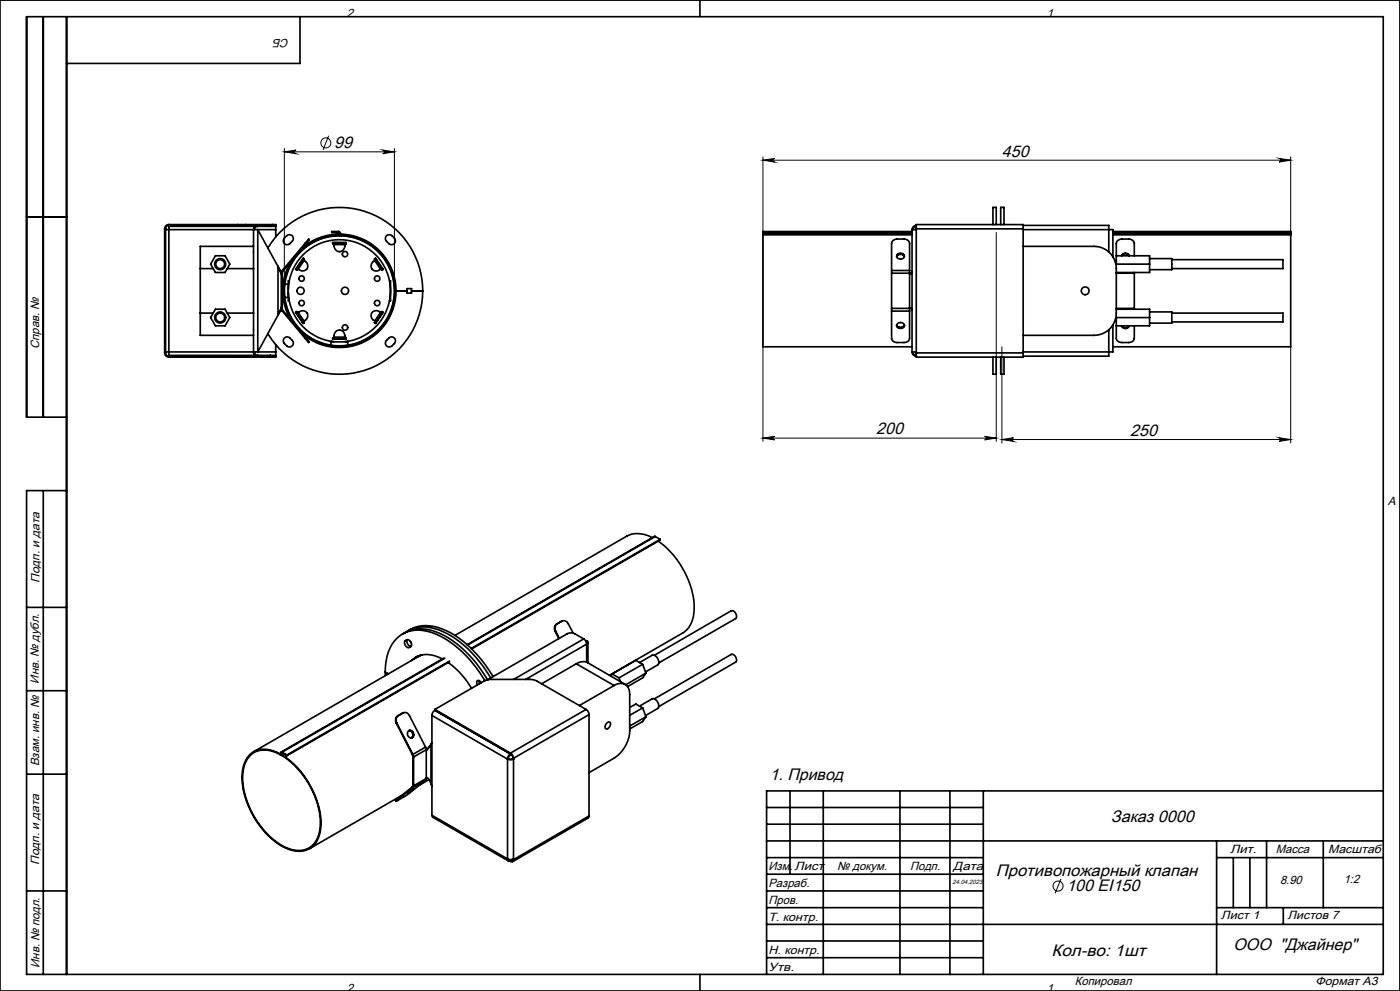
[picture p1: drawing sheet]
<svg xmlns="http://www.w3.org/2000/svg" width="420mm" height="297mm" viewBox="0 0 420 297" stroke-linecap="round" stroke-linejoin="round" font-family="sans-serif">
<g fill="none" stroke="#000" stroke-width=".3">
<path d="M85.3 45.5l3.5-.5a.55 .55 0 0 0-.5 .5 .55 .55 0 0 0 .5 .6zM85.3 44.5v42.6M85.3 45.5h33M98.6 40.7l-1.7 4.3M114.8 45l3.5 .5-3.5 .6a.55 .55 0 0 0 .5-.6 .55 .55 0 0 0-.5-.5zM118.3 44.5v42.6M228.9 48l3.5-.5a.55 .55 0 0 0-.5 .5 .55 .55 0 0 0 .5 .6zM228.9 47v85.3M228.9 48h158.3M383.7 47.5l3.5 .5-3.5 .6a.55 .55 0 0 0 .5-.6 .55 .55 0 0 0-.5-.5zM387.2 47v23.4M298.9 69.7v62.6"/>
<path d="M300.6 103.9v28.8M387.2 103.9v28.8M228.9 131.3h70M228.9 131.3l3.5-.5a.53 .53 0 0 0-.5 .5 .53 .53 0 0 0 .5 .5zM295.4 130.8l3.5 .5-3.5 .5a.53 .53 0 0 0 .5-.5 .53 .53 0 0 0-.5-.5zM300.6 131.7h86.6M300.6 131.7l3.5-.5a.55 .55 0 0 0-.6 .5 .55 .55 0 0 0 .6 .6zM383.7 131.2l3.5 .5-3.5 .6a.55 .55 0 0 0 .5-.6 .55 .55 0 0 0-.5-.5zM318.3 263.4l-1.8 4.3"/>
<circle cx="97.8" cy="42.8" r="1.51"/>
<circle cx="317.4" cy="265.6" r="1.51"/>
</g>
<circle cx="101.8" cy="87.2" r="16.5" fill="none" stroke="#000" stroke-width=".35"/>
<g fill="none" stroke="#000" stroke-width=".5">
<path d="M0 0h420v297h-420zM13 5v120M20 5v287M90 5v14h-70M210 0v5M8 65h12M49.4 68.6h.3M49.4 68.6v37.2M49.7 68.8h1M49.7 68.6v37.2M50.7 67.3a1.26 1.26 0 0 0-1.3 1.3M50.7 67.8v1"/>
<path d="M50.7 67.3v.5M50.7 68.8v36.7M50.7 67.3h20.6M50.7 67.8h25.9M50.7 68.8h25.4M64.6 76.7h2.9l1.4 2.5-1.4 2.5h-2.9l-1.4-2.5zM71.3 67.3h2.4M71.3 67.6h2.4M71.3 67.6h-20.6a.97 .97 0 0 0-1 1M71.3 67.3v.3M73.7 67.3v.3M73.7 67.3h8"/>
<path d="M73.7 67.6h7.4M76.1 73.8h-16v6.7M76.1 68.8v11.7M76.1 68.8h1.2M77.3 67.8v-.2a1.33 1.33 0 0 0-1.2 1.2M77.3 67.8a.96 .96 0 0 0-1 1M77.3 67.8h3.8M77.3 68.8v36.7M77.3 68.8l6.1 11.1M77.3 68.8h5.4M80.4 74.3a25 25 0 0 1 28.1-11.2 25 25 0 0 1 18.3 24.1M81.1 67.8h1.6"/>
<path d="M81.1 67.6h1.6M81.1 67.6v.2M81.7 67.3h1v.5M81.7 67.3v.3M82.7 67.8v1M82.7 68.8v2.2M83.4 79.9l1 2.3M83.4 79.9l1 1.8M83.4 79.9v14.6M85.3 71.4l.7-.7a1.17 1.17 0 0 1 1.7-.1 1.17 1.17 0 0 1 0 1.7 1.73 1.73 0 0 1-1.9 1 1.17 1.17 0 0 1-.5-1.9zM87.2 78.5l-.2 .4a17.4 17.4 0 0 0-2.2 8.3M87.8 77.9h.1"/>
<path d="M90.8 77.8l.4 .3M90.8 77.8l-1.8 2.6M90.9 77.6l-.1 .2M90.9 77.6l.2 .2M91.1 77.8l-.1 .1M91.1 77.5l-.2 .1M91.2 78.1a1.64 1.64 0 0 1 .9 2.5 1.64 1.64 0 0 1-2.6 0M91.2 78.1l-1.7 2.5M91.3 77.6l-.2 .2M91.3 77.6l-.2 .4M91.3 77.6l-.4-.2-2.2 3.3 .3 .3M91.5 73l1.1-1.4 .2 .3-1.1 1.2"/>
<path d="M91.5 73l.2 .1M91.5 73l-6.8 8.1M91.7 73.1l-6.8 8.1M100.1 72.8v.2M100.1 72.8h-.3M100.1 73h.1M100.1 73l-.3 .1M100.2 73.3a1.67 1.67 0 0 0 1.6 2.1 1.67 1.67 0 0 0 1.6-2.1M100.2 72.7v.6M100.2 72.7l-.1 .1M100.2 73.3h3.2M100.2 72.7l3.2 .1"/>
<path d="M100.2 73.1h-.4v-.4h4v.4h-.4M101.6 69.4l.5 .5M101.6 69.7l.2 .2M101.6 69.4v.3M101.6 69.4h-2.1v.3h2.1M101.8 70.1l.2 .4 .4 .2M101.8 70.2a17 17 0 0 0-11 4M101.8 69.9h.3M101.8 70.1h.3M101.8 69.9v.2M102.1 70.1l.3 .3M102.1 70.2a17 17 0 0 1 16.7 17"/>
<path d="M102.1 69.9v.2M102.4 70.4a16.8 16.8 0 0 1 13.8 25.2 16.8 16.8 0 0 1-28.7 .5 16.8 16.8 0 0 1 12.9-25.7h1.4v.3a16.5 16.5 0 0 0-14.5 24.2 16.5 16.5 0 0 0 28.2 1.5 16.5 16.5 0 0 0-11.7-25.6l-1.4-.1M102.4 70.4v.3M103.4 72.8v.5M103.4 72.8h.2M103.4 73h.1M103.5 73l.3 .1M103.6 72.8l-.1 .2M103.6 72.8h.2M112.3 77.6l.4-.2 2.2 3.3-.3 .3M112.3 77.6l.3 .4M112.4 77.6l.2 .3"/>
<path d="M112.4 78.1a1.62 1.62 0 0 0-.9 2.5 1.62 1.62 0 0 0 2.7 .1M112.4 78.1l1.8 2.6M112.6 77.9l.1 .1M112.6 77.5l.2 .2M112.8 77.7l.1 .1M112.8 77.7l-.2 .2M112.9 77.8l-.5 .3M112.9 77.8l1.7 2.6M115.8 70.8a1.25 1.25 0 0 1 1.8-.1 1.78 1.78 0 0 1 1 1.8 1.17 1.17 0 0 1-1.9 .5 1.75 1.75 0 0 1-1.1-1.8zM228.9 70.4v33.5h44.7M228.9 69.7v.2M228.9 70.1v.3"/>
<path d="M228.9 69.9h44.7M228.9 70.1h44.7M228.9 69.7h44.7M228.9 70.4h44.7M228.9 69.9v.2M269.3 76.2a1.11 1.11 0 0 1 1.4-.3 1.11 1.11 0 0 1 .4 1.4 1.08 1.08 0 0 1-1.4 .3 1.08 1.08 0 0 1-.4-1.4zM271.3 76.8a1.21 1.21 0 0 0-1.2-.7 1.21 1.21 0 0 0-1.1 .8 1.28 1.28 0 0 1 1.1-.7 1.28 1.28 0 0 1 1.2 .7M271.3 76.8a1.24 1.24 0 0 0-1.2-.8 1.24 1.24 0 0 0-1.1 .9M273.6 68.8h1.3M273.6 69.4h-44.7v.3M273.6 68.8v36.7M274.9 68.6v-1.3h32.1v1.3"/>
<path d="M274.9 67.8a.96 .96 0 0 0-1 1M274.9 67.6a1.33 1.33 0 0 0-1.3 1.2M274.9 68.6h32.1M274.9 68.6v37.2M297.9 67.3v-5.1h1v5.1M300.2 67.3v-5.1h1v5.1M307 73.8h21.2a6.6 6.6 0 0 1 6.7 6.7v13.3a6.6 6.6 0 0 1-6.7 6.7h-21.2M307 67.6h25.6v1.2M307 68.8h25.6M307 68.6v37.2M332.6 68.8h1.3v8.2M332.6 68.8v6.7"/>
<path d="M333.9 69.9h53.3M333.9 70.1h53.3M333.9 69.4h53.3v.3M333.9 69.7h53.3M333.9 70.4h53.3M334.9 76.7h10v5h-10M336.4 76.7a1.26 1.26 0 0 1 1.2-.8 1.26 1.26 0 0 1 1.2 .8 1.35 1.35 0 0 0-2.3 0M340.3 76.7v-3.7a1.54 1.54 0 0 0-1.7-1.4h-2a1.54 1.54 0 0 0-1.7 1.4v6.2h10M344.9 77.5h6.6v3.3h-6.6M351.5 77.8h33.4v2.7h-33.4M387.2 70.4v33.5h-53.3M387.2 69.7v.2"/>
<path d="M387.2 70.1v.3M387.2 69.9v.2M60.1 93.8v6.7h16M60.1 93.8h3.9M60.1 80.5h3.9M60.1 80.5v13.3M64.6 92.7h2.9l1.4 2.5-1.4 2.4h-2.9l-1.4-2.4zM68.2 93.8h7.9M68.2 80.5h7.9M76.1 93.8v11.7M76.1 80.5v13.3M83.4 94.5l-6.1 11"/>
<path d="M84.4 92.4l.3 .8M84.4 92.2l-1 2.3M84.4 81.9h.3M84.4 92.4h.3M84.4 81.9v10.5M84.4 92.6l-1 1.9M84.7 92.4l.2 .7M84.7 87.2h.1M84.7 81.9v10.5M84.7 81.1l-.3 .8M84.7 93.2l6.8 8.2M84.7 81.1l.2 .1"/>
<path d="M84.8 87.2a17.3 17.3 0 0 0 2.4 8.6M84.9 81.2l-.2 .7M84.9 93.1l6.8 8.1M84.9 93.1l-.2 .1M84.9 89.1h.3M84.9 85.2h.3M85.4 89.1h1.1M85.4 85.2h1.1M86.5 87.7v2.5h.3M86.8 84.2h-.3v2.4M88.8 93.5l.1 .2M88.9 93.7l.1 .3"/>
<path d="M88.9 80.6l.2 .1M88.9 80.6l-.1 .2M89 80.4l.5 .2M89 80.4l-.1 .2M89 94l1.8 2.6M89 93.4l.1 .2M89 93.4l-.3 .2 2.2 3.3 .4-.2M89 93.4l.3 .4M89.1 93.6l.2 .2M89.1 80.7l-.1 .3M89.1 93.6l-.2 .1M89.3 98.3h.1"/>
<path d="M89.3 80.5l-.2 .2M89.3 80.5l-.3 .5M89.5 93.7a1.64 1.64 0 0 1 2.6 0 1.64 1.64 0 0 1-.9 2.5M89.5 93.7l-.5 .3M89.5 93.7l1.7 2.5M90.8 96.6l.1 .1M90.9 96.7l.2 .2M91 96.4l.1 .1M91.1 96.5l-.2 .2M91.1 96.5l.2 .2M91.1 96.3l.2 .4M91.2 96.2l-.4 .4"/>
<path d="M104.3 98v.3M112.4 96.2l.5 .3M112.6 96.4l-.2 .3M112.6 96.4l.2 .2M112.6 96.3l-.3 .4M112.7 96.4h-.1M112.8 96.6l-.2 .3M112.9 96.5l-.1 .1M114.2 93.6a1.62 1.62 0 0 0-2.7 .1 1.62 1.62 0 0 0 .9 2.5M114.2 93.6l.4 .3M114.2 93.6l-1.8 2.6M114.3 80.6l.3 .4"/>
<path d="M114.4 80.5l.1 .2M114.5 93.6l-.1 .2M114.5 80.7l.1 .3M114.5 93.6l.3 .1M114.6 93.4l-.1 .2M114.6 93.4l-.3 .3M114.6 93.4l.3 .2-2.2 3.3-.4-.2M114.6 80.4l-.4 .3M114.6 80.4l.2 .2M114.6 93.9l-1.7 2.6M114.8 93.7l-.2 .2M114.8 80.6l-.3 .1"/>
<path d="M114.8 80.6v.2M114.8 93.5v.2M116.8 84.2h.4v6h-.4M118.8 87.2a17 17 0 0 1-9.9 15.4 17 17 0 0 1-18.1-2.5M118.8 87.2h3.3M122.1 86.5h1.4v1.3h-1.4zM123.5 87.2h3.3M126.8 87.2a25 25 0 0 1-18.3 24 25 25 0 0 1-28.1-11.2M267.5 81.1v.8M267.5 92.4v.8M267.5 81.1v-8.1a1.54 1.54 0 0 1 1.6-1.4h2.1a1.54 1.54 0 0 1 1.7 1.4v8.1M267.5 93.2v8.2a1.48 1.48 0 0 0 1.6 1.3h2.1a1.48 1.48 0 0 0 1.7-1.3v-8.2"/>
<path d="M267.5 81.9h5.4M267.5 92.4h5.4M267.5 81.1h5.4M267.5 81.9v10.5M267.5 93.2h5.4M269 97.5a1.24 1.24 0 0 0 1.2 .8 1.24 1.24 0 0 0 1.1-.8M269.2 97a1.15 1.15 0 0 1 1.3-.3 1.15 1.15 0 0 1 .7 1.2 1.12 1.12 0 0 1-1.4 .6 1.12 1.12 0 0 1-.6-1.5zM271.3 97.4a1.21 1.21 0 0 1-1.1 .9 1.21 1.21 0 0 1-1.2-.9 1.3 1.3 0 0 0 2.3 0M272.9 92.2l.4 .1 .3 .6M272.9 81.1v.8M272.9 92.4v.8M272.9 81.9v10.5"/>
<path d="M273.6 81.4l-.7 .8M332.6 98.8v6.7M333.9 97.3v8.2h-1.3M334.9 92.7h10v4.9h-10M334.9 81.9h5.4M334.9 92.4h5.4M336.4 97.6a1.24 1.24 0 0 0 1.2 .9 1.24 1.24 0 0 0 1.2-.9 1.32 1.32 0 0 1-2.3 0M340.3 81.7v.2M340.3 92.4v.3M340.3 81.9v10.5M344.9 93.5h6.6v3.3h-6.6M344.9 95.2h-10v6.2a1.48 1.48 0 0 0 1.7 1.3h2a1.48 1.48 0 0 0 1.7-1.3v-3.8"/>
<path d="M351.5 93.8h33.4v2.7h-33.4M49.4 105.8a1.33 1.33 0 0 0 1.3 1.2M49.4 105.8h.3M49.7 105.8a.96 .96 0 0 0 1 .9h20.6M49.7 105.5h1M50.7 105.5v1M50.7 106.5v.5M50.7 107h20.6M50.7 106.5h25.9M50.7 105.5h25.4M71.3 107h2.4M71.3 106.7h2.4"/>
<path d="M71.3 106.7v.3M73.7 107h8M73.7 106.7h7.4M73.7 106.7v.3M76.1 105.5h1.2M76.1 105.5a1.26 1.26 0 0 0 1.2 1.2v-.2M76.3 105.5a.97 .97 0 0 0 1 1M77.3 106.5h3.8M77.3 105.5h5.4M81.1 106.5h1.6M81.1 106.7h1.6M81.1 106.5v.2"/>
<path d="M81.7 106.7v.3M82.7 106.5v.5h-1M82.7 105.5v1M82.7 103.3v2.2M85.5 101.2a1.12 1.12 0 0 1 1.5 .1l.7 .7a1.16 1.16 0 0 1 0 1.7 1.16 1.16 0 0 1-1.7-.1 1.73 1.73 0 0 1-1-1.8zM91.7 101.2l1.1 1.3-.2 .2-1.1-1.3M91.7 101.2l-.2 .2M99.3 102.4v1.1M99.3 102.3v.1M99.3 102.4h.8M99.8 101.2l.3 .1M99.8 101.5l.3 .1"/>
<path d="M100.1 101.6h.1M100.1 101.3h.1M100.1 101.3v.3M100.2 101a1.67 1.67 0 0 1 1.6-2.1 1.67 1.67 0 0 1 1.6 2.1M100.2 101v.6M100.2 101h3.2M100.2 101.6h3.2M100.2 101.2h-.4v.4h4v-.4h-.4M101 103.9h.1M102.6 103.9h.1M103.4 101v.6M103.4 101.3h.1"/>
<path d="M103.4 101.6h.2M103.5 101.3l.1 .3M103.6 102.4h.7M103.8 101.2l-.3 .1M103.8 101.5l-.2 .1M104.3 102.4v1.1M104.3 102.3v.1M116 102l.7-.7a1.16 1.16 0 0 1 1.6 0 1.16 1.16 0 0 1 0 1.6 1.75 1.75 0 0 1-1.8 1.1 1.14 1.14 0 0 1-.5-2zM273.6 105.5h1.3M273.6 105.5a1.26 1.26 0 0 0 1.3 1.2M273.9 105.5a.97 .97 0 0 0 1 1M274.9 105.8v1.2h32.1v-1.2"/>
<path d="M274.9 105.8h32.1M297.9 107v5.1h1v-5.1M300.2 107v5.1h1v-5.1M307 105.5h25.6M332.6 105.5v1.2h-25.6M20 125h-12v-120h407v287h-407v-145h12M13 147v145M195.7 161.1a8.3 8.3 0 0 0-7.7-.4l-51.5 29.7M196.6 160.8h-.3l-56.2 32.4M196.6 160.8l1.4 .8M196.6 160.8l-56.3 32.5M197.5 162.2a26.3 26.3 0 0 1 10.7 20.3 8.2 8.2 0 0 1-3.4 7.2l-22 12.7"/>
<path d="M198 161.6v.3l-56.5 32.6M198 161.6l-56.6 32.7M8 182h12M120.8 190a11.1 11.1 0 0 1 11.3-.1 34.1 34.1 0 0 1 14.2 13.8M121.6 192a1.24 1.24 0 0 1 1.5 .1 1.24 1.24 0 0 1 .3 1.5 1.2 1.2 0 0 1-1.7 .1 1.2 1.2 0 0 1-.1-1.7zM121.9 189.4a10.5 10.5 0 0 1 9.9-.6 32.9 32.9 0 0 1 15.4 14.4M122.1 191.7l-.5 .3M122.2 191.7a1.49 1.49 0 0 0 1.1 2M122.4 189.1a11.2 11.2 0 0 1 11.3-.2 33.9 33.9 0 0 1 14.2 13.9M123.1 192.3l.2 .3M125.1 196.7l-.9 .9M125.6 196.5l-.5 .5"/>
<path d="M126 196.4l-.2 .2M126.3 196.3l-.1 .1M126.7 196.2l-50.6 29.1M132.7 197.5a7.4 7.4 0 0 0-9.2 .5M133.1 197.2l-48.8 28.2M133.4 197.3l-48.8 28.1M134.4 198.6a24.1 24.1 0 0 1 7.1 7.7M134.9 198.1l-48.8 28.2M134.9 198.3l-48.8 28.2M166.5 189.2l1.1 2.2M166.7 189.2l1.1 2.1M166.7 189.2h-.2"/>
<path d="M167 187a1.69 1.69 0 0 0-.5 2.2M167.1 187l1.5-.8a1.47 1.47 0 0 1 1.9 .8l1.4 2.8M167.1 187a1.66 1.66 0 0 0-.4 2.2M167.1 187h-.1M168.4 186.2l-1.4 .8M168.6 186.2h-.2M168.7 186.1l-.3 .1M172.9 198.9l.7-.3a3.3 3.3 0 0 1 2.6 0l11.3 6.5M172.9 198.9l11.3 6.6M172.9 198.9l-10.4 6M175.1 191.5l.7 .7 .2 .8M175.1 191.5l-2.6-1.5a2.62 2.62 0 0 0-2.4 0l-23.9 13.8"/>
<path d="M175.1 191.5l-21 12.1M175.8 192.1a.47 .47 0 0 1 .6 .4 .47 .47 0 0 1-.4 .5M175.8 192.1l.3 .3-.1 .4M175.8 192.1v.1M175.8 192.1v.2M176 193l-18.3 10.6M176 193v5.5M176.4 192.5v6.2M191.8 198.6l3.9-2.2a1.93 1.93 0 0 1 1.6 2.9l-3.6 2.1M192.8 199.1l-7.1 4.1M192.8 199.1l1 2.6M192.8 199.1l-2.1-1.2-7 4.1"/>
<path d="M196.3 196.4l23.1-13.3a1.54 1.54 0 0 1 1.3 2.3l-23.1 13.3M8 207h12M115.6 201.5a12.8 12.8 0 0 1 4.9-11.4 11.3 11.3 0 0 1 10.9 .2 33.6 33.6 0 0 1 14.1 13.7M115.6 201.5l.9 .5M115.6 201.5v1M118.9 216.7l4.8 9.5M119 216.7l4.9 9.4M119 216.7h-.1M119.3 214.6l.2-.1a1.66 1.66 0 0 0-.5 2.2M119.3 214.6a1.69 1.69 0 0 0-.4 2.1M120.9 213.7a1.47 1.47 0 0 1 1.9 .8l4.9 9.4M120.9 213.7l-1.6 .9"/>
<path d="M121.1 213.6l-.3 .1 .1-.1M122.5 219.1a1.09 1.09 0 0 1 1.6 .6 1.09 1.09 0 0 1-1 1.4l-.3-.1a1.3 1.3 0 0 1-.3-1.9zM122.6 219a1.22 1.22 0 0 1 1.2 .8 1.22 1.22 0 0 1-.3 1.4M129.6 214.4l22.7 13.1M129.6 214.4v29.9M130.5 212.9l-.8 .8-.1 .7M130.5 212.6l14.8-8.6 1.8-.4h12.1l1.2 .2 15.4 8.8M130.5 212.9l22.6 13.1M130.5 212.6v.3M130.5 212.6l22.6 13.1M143.7 204l.2 .9M144.4 204.6l-.2-.3a.72 .72 0 0 0-1-.3l-.2 .6 .2 .7"/>
<path d="M175.8 212.6l.7 .7 .2 .9M175.8 212.6l-22.7 13.1M176.7 214.2l-22.6 13.1M176.7 214.2v30.3M181.9 216.8a.69 .69 0 0 1 1.1-.4 .69 .69 0 0 1 0 1.2l-.4 .6-.8 .3-.3-.7zM183.7 202l-.5 .6M183.7 202l2 1.2M184.2 205.5a2.86 2.86 0 0 1 3.3-.4 2.86 2.86 0 0 1 1.4 3.1v10.9a10.4 10.4 0 0 1-4.7 8.1l-7.5 4.4M184.2 205.5l-10.4 6M185.7 203.2l.5 1.1M188.9 212l1.8-1 2.1 1.2M191.8 211.6l3.9-2.2a1.94 1.94 0 0 1 1.6 2.9l-3.6 2.2"/>
<path d="M192.8 212.2l-3.9 2.2M192.8 212.2l1 2.6M193.8 201.7l-6.1 3.5M193.8 201.7l-1 1.5-4.5 2.6M193.8 214.8l-4.9 2.8M193.8 214.8l-1 1.4-3.9 2.3M196.3 209.4l23.1-13.3a1.52 1.52 0 0 1 1.3 2.3l-23.1 13.4M8 232h12M84.1 225.9a7.9 7.9 0 0 0-8.8-.1 10.2 10.2 0 0 0-2.6 9.3 25.7 25.7 0 0 0 13 19 6.9 6.9 0 0 0 8.9-1.3 12.9 12.9 0 0 0 1.2-10.5 26.6 26.6 0 0 0-11.3-16.1M84.1 226.2a7.3 7.3 0 0 0-9.2 .4 11.4 11.4 0 0 0-1.8 9.8 25.5 25.5 0 0 0 12.5 17.5 6.8 6.8 0 0 0 8.8-1.3 13.3 13.3 0 0 0 .8-11.6 26 26 0 0 0-10.7-14.6v-.2M84.1 225.9v.3M84.2 225.8l-.1 .1"/>
<path d="M84.2 225.6l.2 .1M84.2 225.8l.2 .1M84.2 225.6v.2M84.4 225.9l-.1 .3h-.2M84.4 225.7v.2M84.6 225.4h-.3l-.1 .2M84.6 225.6l-.2 .1M84.6 225.6l1.5 .9M84.6 225.4v.2M84.6 225.4l1.5 .9M84.8 225.7l-.4 .2M84.9 225.8l-.6 .4"/>
<path d="M85 225.8l-.5 .4M86.1 226.3v.2M118.9 239.7l-.2 .2 .1 .2M118.9 239.7l.1 .2M120.5 238.4l-27.6 15.9M122.2 237.6l2-1.2zM123.5 221.1a1.21 1.21 0 0 0 .4-1.4 1.21 1.21 0 0 0-1.2-.7 1.2 1.2 0 0 1 1.2 .8 1.2 1.2 0 0 1-.5 1.4M123.7 226.2l.2 .6M123.7 235.8l.2 .2M123.7 235.8l-4.8 3.9M123.9 226.1l.2 .8M123.9 235.4l-.2 .4"/>
<path d="M123.9 226.1l-.2 .1M123.9 226.8l.2 .1M123.9 235.4l.2 .1M123.9 226.8v8.6M123.9 236l-4.9 3.9M124.1 235.5l-.2 .5M124.1 226.9v8.6M127.7 223.9l.2 .8M127.7 233.9l-5.5 4.3-3.4 1.9 .2-.2M127.7 223.9l-3.8 2.2M127.7 233.9l-3.8 2.1M127.9 233.1a2.01 2.01 0 0 1 1.4 1.8"/>
<path d="M127.9 233.3l-.2 .6M127.9 224.7l-3.8 2.2M127.9 224.7v8.6M127.9 233.3l-3.8 2.2M128.7 233.6l-2.9 1.7M129 223.6l-1.1 1.1M129.3 223l-1.4 1.9M129.3 234.9l.3 .8M129.3 223v11.9M129.6 222.6l-.3 .4M152.3 227.5v29.9M152.4 227.4l.6 .1 .8-.1"/>
<path d="M152.4 227.4l-.1 .1M153.1 225.7l.7 .7 .3 .9M153.1 226l.6 .7 .1 .5M153.1 226l-.6 .6-.2 .9M153.1 226.2l-.5 .5-.2 .7M153.1 225.7v.5M153.3 226.1l-.2 .1M153.8 227.4l.3 .1-1 .2-.8-.2M153.8 227.2l.3 .1M153.8 227.2v.2M154.1 227.3v30.3M237 237v25"/>
<path d="M247 237v55M270 237v55M285 237v55M295 237v55M415 237h-185v55M129.6 244.3l.3 .6 22.6 13.1M129.6 244.3l22.7 13.1M152.3 257.4l.6 .2 1.2-.2M152.3 257.4a.54 .54 0 0 0 .2 .6 .54 .54 0 0 0 .6-.1M152.5 257.5l.3 .3 .3-.1M152.9 258.1l.2 .1M153 257.6l.1 .1"/>
<path d="M153.1 257.7v.5M153.3 257.6l-.2 .1M153.8 257.5h.1M153.8 257.5a.44 .44 0 0 1-.2 .5 .44 .44 0 0 1-.5-.1M153.8 257.5l.3 .1M153.8 257.5l-.7 .4M154.1 257.6a.56 .56 0 0 1-.3 .6 .56 .56 0 0 1-.7 0M176.7 244.5l-.2 .6-22.7 13.1M176.7 244.5l-22.6 13.1M230 252h185M230 257h65M230 242h65"/>
<path d="M230 247h65M365 252v40M365 257h50M370 257v15M375 257v15M380 252v20M397 252v20M8 267h12M230 277h185M230 272h65M230 262h65M230 267h65"/>
<path d="M365 272h50M385 272v5M210 292v5M230 282h65M230 287h65"/>
<circle cx="66" cy="79.2" r="1.33"/>
<circle cx="66.1" cy="79.2" r="1.68"/>
<circle cx="103.5" cy="76.2" r=".81"/>
<circle cx="66.1" cy="95.2" r="1.32"/>
<circle cx="66.1" cy="95.2" r="1.67"/>
<circle cx="90.2" cy="87.2" r="1.09"/>
<circle cx="90.5" cy="90.8" r=".81"/>
<circle cx="90.5" cy="83.5" r=".81"/>
<circle cx="101.8" cy="87.2" r="15.3"/>
<circle cx="103.5" cy="87.2" r="1.09"/>
<circle cx="103.5" cy="98.2" r=".81"/>
<circle cx="113.1" cy="90.8" r=".82"/>
<circle cx="113.1" cy="83.5" r=".82"/>
<circle cx="325.6" cy="87.2" r="1.18"/>
</g>
<g fill="#000">
<path d="M85.3 45.5l3.5-.5a.55 .55 0 0 0-.5 .5 .55 .55 0 0 0 .5 .6zM114.8 45l3.5 .5-3.5 .6a.55 .55 0 0 0 .5-.6 .55 .55 0 0 0-.5-.5z"/>
<path d="M383.7 47.5l3.5 .5-3.5 .6a.55 .55 0 0 0 .5-.6 .55 .55 0 0 0-.5-.5zM228.9 48l3.5-.5a.55 .55 0 0 0-.5 .5 .55 .55 0 0 0 .5 .6z"/>
<path d="M228.9 131.3l3.5-.5a.53 .53 0 0 0-.5 .5 .53 .53 0 0 0 .5 .5zM295.4 130.8l3.5 .5-3.5 .5a.53 .53 0 0 0 .5-.5 .53 .53 0 0 0-.5-.5zM300.6 131.7l3.5-.5a.55 .55 0 0 0-.6 .5 .55 .55 0 0 0 .6 .6zM383.7 131.2l3.5 .5-3.5 .6a.55 .55 0 0 0 .5-.6 .55 .55 0 0 0-.5-.5z"/>
</g>
<g font-size="5">
<text x="100.3" y="44.4">99</text>
<text x="300.6" y="46.9">450</text>
<text x="262.9" y="130.2">200</text>
<text x="339.1" y="130.6">250</text>
<text x="230.9" y="233.9">1. Привод</text>
<text x="333.3" y="246.5">Заказ 0000</text>
<text x="298.8" y="262.6">Противопожарный клапан</text>
<text x="319.9" y="267.1">100 EI150</text>
<text x="315.4" y="286.5">Кол-во: 1шт</text>
<text x="370.1" y="284.6">ООО &quot;Джайнер&quot;</text>
</g>
<g font-size="3.6">
<text x="104" y="5.2">2</text>
<text x="314" y="5.2">1</text>
<text x="86.8" y="11.7" transform="rotate(-180 86.8 11.7)">СБ</text>
<text x="11.7" y="104.5" transform="rotate(-90 11.7 104.5)">Справ. №</text>
<text x="416.4" y="151.2">A</text>
<text x="11.9" y="174.7" transform="rotate(-90 11.9 174.7)">Подп. и дата</text>
<text x="11.7" y="204.9" transform="rotate(-90 11.7 204.9)">Инв. № дубл.</text>
<text x="11.7" y="229.6" transform="rotate(-90 11.7 229.6)">Взам. инв. №</text>
<text x="369" y="255.7">Лит.</text>
<text x="382.8" y="255.7">Масса</text>
<text x="398.4" y="255.8">Масштаб</text>
<text x="11.7" y="259.2" transform="rotate(-90 11.7 259.2)">Подп. и дата</text>
<text x="230.5" y="260.6">Изм.</text>
<text x="238.4" y="260.6">Лист</text>
<text x="251.1" y="260.6">№ докум.</text>
<text x="273" y="260.6">Подп.</text>
<text x="286" y="260.6">Дата</text>
<text x="230.5" y="265.9">Разраб.</text>
<text x="384" y="264.9">8.90</text>
<text x="403.1" y="264.6">1:2</text>
<text x="230.5" y="275.9">Т. контр.</text>
<text x="230.6" y="270.9">Пров.</text>
<text x="366.2" y="275.5">Лист 1</text>
<text x="386.3" y="275.4">Листов 7</text>
<text x="230.6" y="285.9">Н. контр.</text>
<text x="11.9" y="290" transform="rotate(-90 11.9 290)">Инв. № подл.</text>
<text x="230.6" y="290.9">Утв.</text>
<text x="104" y="297.2">2</text>
<text x="314" y="297.2">1</text>
<text x="322.5" y="295.3">Копировал</text>
<text x="394.6" y="295.2">Формат А3</text>
</g>
<text font-size="1.8" x="285.8" y="265">24.04.2023</text>
</svg>
